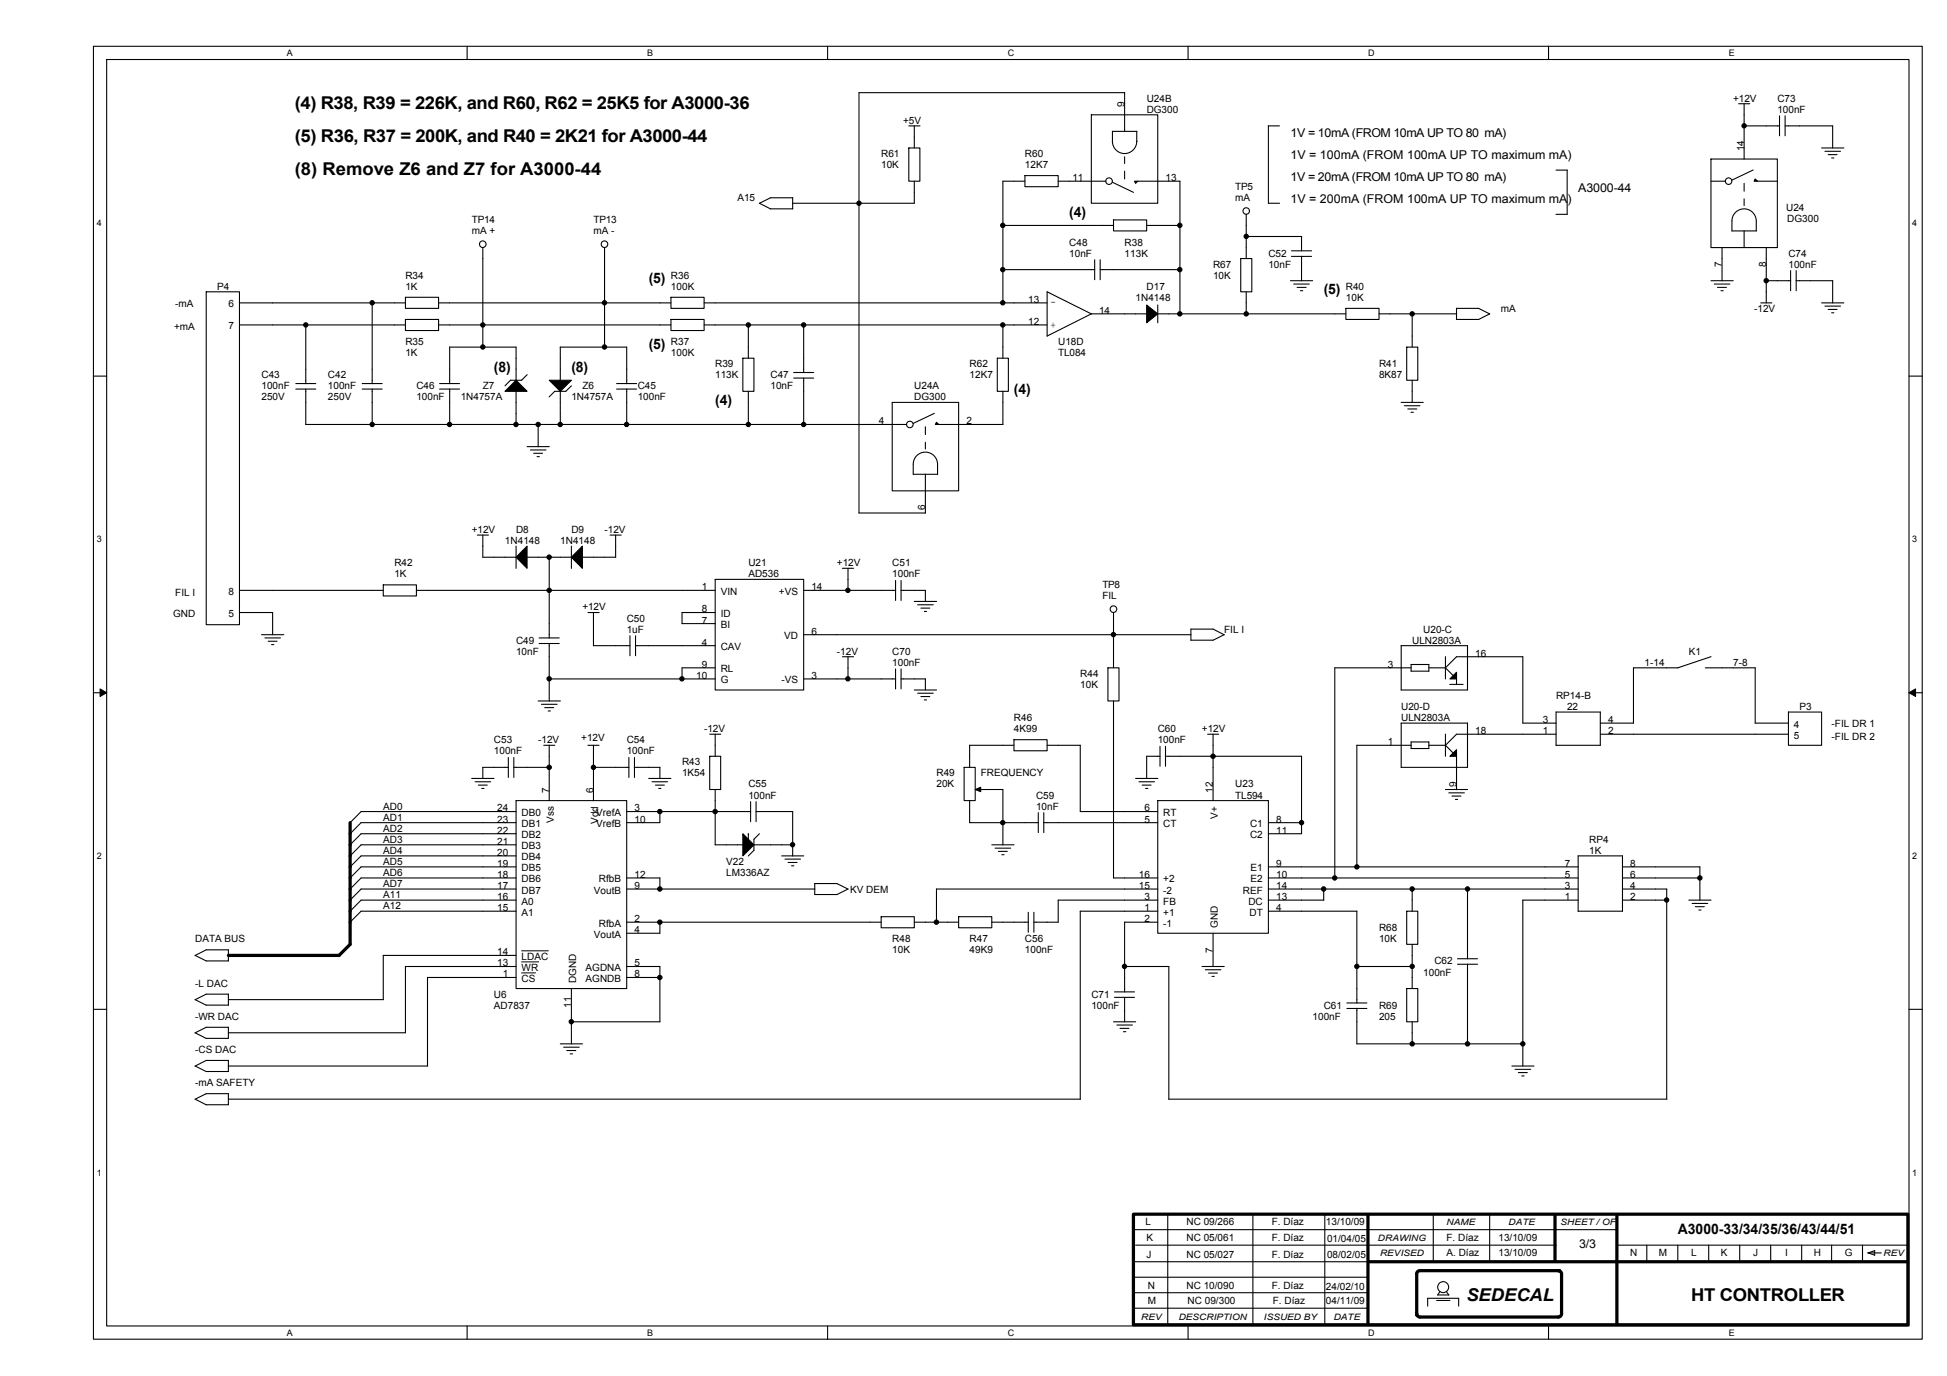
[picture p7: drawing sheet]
<svg xmlns="http://www.w3.org/2000/svg" width="420mm" height="297mm" viewBox="0 0 420 297" stroke-linecap="round" stroke-linejoin="round" font-family="sans-serif">
<path d="M20.2 10h394.6v279.1h-394.6zM23 12.8h389v273.4h-389z" fill="none" stroke="#000" stroke-width=".23"/>
<g fill="#fff">
<path d="M61.9 10.4h1.3v2.1h-1.3z"/>
<path d="M61.9 286.6h1.3v2.1h-1.3z"/>
</g>
<path d="M100.8 10v2.8M100.8 286.2v2.9" fill="none" stroke="#000" stroke-width=".23"/>
<g fill="#fff">
<path d="M139.7 10.4h1.3v2.1h-1.3z"/>
<path d="M139.7 286.6h1.3v2.1h-1.3z"/>
</g>
<path d="M178.6 10v2.8M178.6 286.2v2.9" fill="none" stroke="#000" stroke-width=".23"/>
<g fill="#fff">
<path d="M217.5 10.4h1.4v2.1h-1.4z"/>
<path d="M217.5 286.6h1.4v2.1h-1.4z"/>
</g>
<path d="M256.4 10v2.8M256.4 286.2v2.9" fill="none" stroke="#000" stroke-width=".23"/>
<g fill="#fff">
<path d="M295.3 10.4h1.4v2.1h-1.4z"/>
<path d="M295.3 286.6h1.4v2.1h-1.4z"/>
</g>
<path d="M334.2 10v2.8M334.2 286.2v2.9" fill="none" stroke="#000" stroke-width=".23"/>
<g fill="#fff">
<path d="M373.1 10.4h1.2v2.1h-1.2z"/>
<path d="M373.1 286.6h1.2v2.1h-1.2z"/>
<path d="M20.9 47h1.1v2.1h-1.1z"/>
<path d="M412.7 47h1.1v2.1h-1.1z"/>
<path d="M20.9 115.4h1.1v2.1h-1.1z"/>
<path d="M412.7 115.4h1.1v2.1h-1.1z"/>
</g>
<path d="M20.2 81.2h2.8M412 81.2h2.8" fill="none" stroke="#000" stroke-width=".23"/>
<g fill="#fff">
<path d="M20.9 183.7h1.1v2.1h-1.1z"/>
<path d="M412.7 183.7h1.1v2.1h-1.1z"/>
</g>
<path d="M20.2 149.5h2.8M412 149.5h2.8" fill="none" stroke="#000" stroke-width=".23"/>
<path d="M21.6 148.7l1.4 .8-1.4 .8zM412 149.5l1.4-.8v1.6z" fill="#000" stroke="#000" stroke-width=".22"/>
<g fill="#fff">
<path d="M20.9 252.1h1.1v2.1h-1.1z"/>
<path d="M412.7 252.1h1.1v2.1h-1.1z"/>
</g>
<g fill="none" stroke="#000" stroke-width=".23">
<path d="M196.1 31.9h2.4v7.2h-2.4zM196.1 27.2h2.4M197.3 39.1v4.8h-26.3M197.3 27.2v4.7M221.2 39.1h-4.8v26.3M221.2 37.9h7.2v2.4h-7.2zM228.4 39.1h10.2M235.5 24.8h14.3v19.1h-14.3zM240.1 30.5a2.63 2.63 0 0 0 2.6 2.6 2.63 2.63 0 0 0 2.6-2.6M240.1 39.3l4.5 2.2M240.1 28.4h5.2M240.1 28.3v2.2"/>
<path d="M242.7 20v8.4M242.7 33.8v1.5M242.7 36.9v1.7M242.7 20h-57.3l-.1 90.7 14.4 .1v-8.4M245.3 28.3v2.2M245.5 39.1h9.1v28.7M273.7 27.2h2.4M273.7 27.2v16.7M335.8 36.7h2.4v9.6h-2.4M369.2 34.3h14.3v19.1h-14.3zM369.2 39.1h3.2M375.2 22.4h2.4"/>
<path d="M376.4 27.2h7.6M376.4 22.4v11.9M376.4 39.6v1.7M378.3 36.7l-4.6 2.2M379.3 39.1h4.3M384 25v4.3M385.2 27.2h10.3v4.8M385.2 25v4.3M393.1 31.9h4.8M393.8 32.7h3.4M394.5 33.4h1.9M395.3 34.1h.4"/>
<path d="M104.2 53.4v21.5M130.5 53.4v21.5M163.9 43.9l2.4 1.2h4.8v-2.4h-4.8l-2.4 1.2M216.4 58.2h19.9M216.4 48.7h23.9M236.2 56.1v4.3M237.4 58.2h17.2M237.4 56.1v4.3M240.3 47.5h7.1v2.3h-7.1zM247.4 48.7h7.2M267.7 55.8h2.4v7.2h-2.4zM268.9 46.3v9.5"/>
<path d="M268.9 51.1h12M273.7 43.9h2.4M278.7 54.1h4.3M278.7 55.4h4.3M280.9 51.1v3.1M280.9 55.3v5.3M371.6 53.4v7.2M374.3 46.1a2.63 2.63 0 0 1 2.9-.9 2.63 2.63 0 0 1 1.8 2.5v2.1l-5.3 .1a4.6 4.6 0 0 1 .6-3.8zM376.4 42.9v1.5M376.4 49.8v3.6M381.2 53.4v12M386.4 58.4v4.4"/>
<path d="M387.6 58.4v4.4M44.5 63h7.2v71.9h-7.2zM51.7 65.4h35.8M51.7 70.1h35.8M66 70.1v12.7M80.3 65.4v17.4M87.5 69h7.1v2.4h-7.1zM87.5 64.2h7.1v2.4h-7.1zM94.6 65.4h50.2M94.6 70.1h50.2M111.4 74.9v7.2M111.4 74.9h-14.4v7.9"/>
<path d="M144.8 69h7.1v2.4h-7.1zM144.8 64.2h7.1v2.4h-7.1zM151.9 65.4h74.1M151.9 70.1h74.1M160.3 77.3h2.4v7.2h-2.4zM161.5 70.1v7.2M173.4 70.1v10.3M215.2 77.3h2.4v7.2h-2.4zM216.4 70.1v7.2M226 63l-.1 9.6 9.6-4.8h11.9M226 63l9.5 4.8M249.8 65.8v3.9"/>
<path d="M249.8 67.8h40.6M268.9 63v4.8M278.5 60.6h4.8M279.2 61.3h3.3M279.9 62h2M280.6 62.8h.5M290.4 66.6h7.2v2.4h-7.2zM297.6 67.8h16.7M303.6 74.9h2.4v7.2h-2.4zM304.7 67.8v7.1M319.1 66.6l2.4 1.2-2.4 1.2M319.1 66.6l-4.8-.1v2.5h4.8"/>
<path d="M369.2 60.6h4.8M369.9 61.3h3.4M370.6 62h2M371.4 62.8h.5M380 65.4h2.4M381.2 60.6h5.2M387.6 60.6h7.9v4.8M393.1 65.4h4.8M393.8 66.1h3.4M394.5 66.8h1.9M395.3 67.5h.4M63.8 82.8h4.3"/>
<path d="M63.8 84h4.3M66 84v7.6h129.7M78.2 82.8h4.3M78.2 84h4.3M80.3 84v7.6M94.9 82.8h4.3M94.9 84h4.3M97 84v7.7M110.2 82.1h2.4M110.2 82.1l-1.2 1.2M111.4 84.5v7.2M113.7 96.4h4.8"/>
<path d="M113.8 80.9l-1.2 1.2M114.5 97.1h3.3M115.2 97.9h1.9M115.9 98.6h.5M116.1 91.6v4.8M119.7 84.5l-1.2 1.2M120.9 82.1v-7.2h14.3v7.9M120.9 84.5v7.2M123.3 83.3l-1.2 1.2h-2.4M133.1 82.8h4.3M133.1 84h4.3M135.2 84v7.6"/>
<path d="M161.5 84.5v7.2M171.3 80.4h4.3M171.3 81.6h4.3M173.4 81.6v10M192.5 86.9h14.4v19.1h-14.4zM199.7 92.1v1.7M199.7 95.5v1.4M201.6 89.2l-4.5 2.2M202.6 91.6h13.8M216.4 84.5v7.1M302.4 86.9h4.7M303.1 87.6h3.3"/>
<path d="M303.8 88.3h1.9M304.5 89h.5M304.7 82.1v4.8M103 115.5h2.4M104.2 115.5v4.8h7.2M111.4 117.9v4.8M123.3 117.9v4.8M131.6 115.5h2.5M132.9 115.5v4.8h-7.2M197.1 100.2v2.2h5.2M197.1 100.2a2.62 2.62 0 0 1 2.6-2.6 2.62 2.62 0 0 1 2.6 2.6M202.3 100.2v2.2"/>
<path d="M51.7 132.2h7.1v4.8M51.7 127.4h31M56.4 137h4.8M57.2 137.7h3.3M57.9 138.4h1.9M58.6 139.1h.5M82.7 126.3h7.2v2.4h-7.2zM89.9 127.4h64.4M113.7 120.3h9.6M116.3 137.7h4.4M116.3 138.9h4.4M118.5 120.3v17.4"/>
<path d="M118.5 138.9v12.4M126.9 132.2h2.4M128 139.4h8M128.1 132.2v7.2M135.9 137.2v4.4M137.1 139.4h17.2M137.1 137.2v4.4M154.3 125.1h19.1v23.8h-19.1zM154.3 132.2h-7.1v2.4h7.1M173.4 137h83.6M173.4 127.4h19.9M181.8 122.7h2.4"/>
<path d="M183 122.7v4.8M193.3 125.3v4.3M194.4 127.4h5.3v2.5M194.4 125.3v4.3M197.3 129.8h4.8M198 130.6h3.4M198.7 131.3h1.9M199.5 132h.5M240.3 132.2v12M261.8 135.8l2.4 1.2-2.4 1.2h-4.8M261.8 135.8h-4.8v2.4M302.4 139.4h14.3"/>
<path d="M302.4 139.4v9.5M316.7 139.4v9.5h-14.3M116.1 151.3h4.8M116.8 152h3.4M117.5 152.8h2M118.3 153.5h.5M118.5 146.6h35.8M153.2 158.5h2.3M154.3 158.5v4.8M154.3 144.2h-7.1v2.4M173.4 146.6h19.9M181.8 141.8h2.4"/>
<path d="M183 141.8v4.8M193.3 144.4v4.3M194.4 146.6h5.3v2.4M194.4 144.4v4.3M197.3 148.9h4.8M198 149.6h3.4M198.7 150.4h1.9M199.5 151.1h.5M218.8 159.7h7.2v2.4h-7.2zM239.1 144.2h2.4v7.1h-2.4zM240.3 151.3v38.2h9.5M260.6 158.5h2.4"/>
<path d="M261.8 158.5v14.3M302.4 156.1h14.3M302.4 156.1v9.6M304.5 143.4h3.8v1.5h-3.8zM304.5 144.2h-16.5v45.3M308.3 144.2h3.6M311.9 144.2l2.4-2.4h14.3v14.3h7.2M311.9 144.2h.1M311.9 144.2l1.7 1.7M311.9 141.8v4.8M311.9 158.5v4.8M312.9 147.7h2.8"/>
<path d="M314.3 146.5v1.2M316.7 156.1v9.6h-14.3M335.8 158.5h-21.5l-2.4 2.4M345.3 153.7v7.2M345.3 158.5h40.6M345.4 153.7h-9.6v7.2h9.5M368 144.2h10.8v11.9h7.1M369.2 141.8l-7.1 2.4h-9.6v11.9h-7.2M385.9 153.7h7.2v7.2h-7.2zM101.8 168h4.8M102.5 168.8h3.4M103.2 169.5h1.9"/>
<path d="M104 170.2h.4M109.7 163.5v4.3M109.7 165.7h-5.5v2.4M110.9 165.7h7.6M110.9 163.5v4.3M111.4 172.8h23.8v40.6h-23.8zM111.4 175.2h-33.5l-2.4 2.4M111.4 177.6h-33.5l-2.4 2.4M111.4 180h-33.5l-2.4 2.4M117.3 160.9h2.4M118.5 160.9v11.9M126.9 160.9h2.4"/>
<path d="M128 165.7h7.7M128.1 160.9v11.9M135.2 175.2h26.8M135.7 163.5v4.3M136.9 165.7h5.5M136.9 163.5v4.3M140 168h4.8M140.7 168.8h3.4M141.4 169.5h2M142.1 170.2h.5M142.4 175.2v2.4h-7.2M142.4 165.7v2.4"/>
<path d="M153.2 163.3h2.3v7.1h-2.3zM154.3 170.4v12M161.5 180h.1M161.5 180v1.2M162 173.1v4.3M163.1 175.2h8v9.6M163.2 173.1v4.3M163.9 180l-1.2 1.2M208.1 165.7h2.3v7.1h-2.3zM209.2 172.8v4.8h14.9M210.7 170.4h5.7v12M218.8 160.9h-9.6v4.8"/>
<path d="M224.1 175.4v4.3M225.2 177.6h24.6M225.2 175.4v4.3M226 160.9h7.1v14.3h16.7M245.1 168h4.8M245.8 168.8h3.3M246.5 169.5h1.9M247.2 170.2h.5M249.8 172.8h23.9v28.7h-23.9zM250.3 161.1v4.3M250.3 163.3h-2.9v4.8M251.5 163.3h29.4"/>
<path d="M251.5 161.1v4.3M273.7 177.6h7.2M280.9 163.3v16.7h-7.2M304.5 161.6h3.8M304.5 160.9h-11.7v26.2M304.5 161.6v-1.4h3.8v1.4M308.3 160.9h3.6M311.9 160.9h.1M311.9 170.4h4.8M311.9 160.9l1.7 1.7M312.6 171.2h3.4M313.3 171.9h2"/>
<path d="M314.1 172.6h.5M314.3 163.2v7.3M111.4 194.3h-33.5l-2.4 2.4M111.4 182.4h-33.5l-2.4 2.4M111.4 184.8h-33.5l-2.4 2.4M111.4 191.9h-33.5l-2.4 2.4M111.4 189.5h-33.5l-2.4 2.4M111.4 196.7h-33.5l-2.4 2.4M111.4 187.1h-33.5l-2.4 2.4M135.2 199.1h55M135.2 191.9h40.6M135.2 189.5h7.2v2.4"/>
<path d="M142.4 199.1v2.4M154.3 182.4h6M162.7 182.4h8.4M162.7 181.2v2.4M162.7 183.6l-1.2 1.2M168.7 184.8h4.7M169.4 185.5h3.4M170.1 186.2h1.9M170.8 186.9h.5M183 191.9l-2.4 1.2M183 191.9l-2.4-1.2h-4.8v2.4h4.8M190.2 197.9h7.1v2.4h-7.1z"/>
<path d="M197.3 199.1h9.6M206.9 197.9h7.1v2.4h-7.1zM214 182.4h4.8M214 199.1h7.9M214.7 183.1h3.4M215.4 183.8h2M216.2 184.5h.5M221.9 196.9v4.4M223.1 196.9v4.4M249.8 194.3h-21.4v4.8h-5.3M249.8 199.1h-7.1v15M249.8 191.9h-47.7v7.2"/>
<path d="M249.8 196.7h-16.7v40.6M273.7 191.9h66.9M273.7 189.5h66.9M273.7 196.7h19.1v19.8M273.7 187.1h66.9M285.7 191.9v2.4h-12M303.6 196.7h2.4v7.2h-2.4zM304.7 191.9v4.8M316.7 191.9v15.1M340.5 184.8h9.6M340.6 194.3h-12v35.8M350.1 194.3h9.6"/>
<path d="M350.1 191.9h9.6v45.4M350.1 189.5h16.7M350.1 187.1h16.7M350.1 184.7v12h-9.5v-11.9M364.4 194.3h4.8M365.2 195h3.3M365.9 195.7h1.9M366.6 196.4h.5M366.8 187.1v7.2M20.2 217.9h2.8M44.5 214.6h4.8v2.4h-4.8l-2.4-1.2M44.5 205h4.8"/>
<path d="M44.5 205l-2.4 1.3M44.5 214.6l-2.4 1.2M49.3 205v2.4l-4.8 .1-2.4-1.3M111.4 211h-19.1v19.1h-43M111.4 208.6h-23.9v14.3h-38.2M111.4 206.2h-28.7v9.6h-33.4M123.3 213.4v12M135.2 208.6h7.2v12M135.2 211h7.2M135.2 201.5h7.2M240.5 214.1h4.3M240.5 215.3h4.3"/>
<path d="M242.7 208.6h9.5v28.7M242.7 215.3v5.3M259.4 208.6h4.8M260.1 209.3h3.4M260.8 210.1h1.9M261.5 210.8h.5M261.8 201.5v7.1M290.6 216.5h4.4M290.6 217.7h4.4M292.8 208.6h11.9M292.8 217.7v7.6h35.8M303.6 213.4h2.4v7.2h-2.4z"/>
<path d="M304.7 203.9v9.5M314.5 207h4.3M314.5 208.2h4.3M316.7 208.1v17.3M412 217.9h2.8M44.5 228.9h4.8v2.4h-4.8l-2.4-1.2M44.5 236.1h4.8v2.4h-4.8l-2.4-1.2M44.5 221.8h4.8M44.5 228.9l-2.4 1.2M44.5 236.1l-2.4 1.2M44.5 221.8l-2.4 1.2M49.3 221.7v2.5h-4.8l-2.4-1.3"/>
<path d="M49.3 237.3h183.8M120.9 225.3h4.8M121.6 226.1h3.4M122.3 226.8h2M123.1 227.5h.5M123.3 220.6h19.1M240.3 220.6h4.8M241 221.3h3.4M241.7 222h1.9M242.4 222.7h.5M252.2 237.3h107.5M304.7 220.6v4.7"/>
<path d="M326.3 230.1h4.7M327 230.8h3.3M327.6 231.5h2M328.4 232.3h.5M244.8 272.4h50.4M244.8 265.5h103.9M244.8 275.7h50.4M244.8 279.1h50.4M245.1 268.8h90.7M252 262.1v23.9M270.4 262.1v23.9M285.9 262.1v23.9"/>
<path d="M309.3 262.1v10.3M310.7 278.8l-.5 .7h2.5l-.6-.7M321.5 262.1v10.3M349.2 268.8h62.5M355.4 268.8v3.4M362.1 268.8v3.4M368.7 268.8v3.4M375.4 268.8v3.4M382.1 268.8v3.4M388.8 268.8v3.4M395.3 268.8v3.4M401.9 268.8v3.4"/>
<path d="M403.1 270.5h2.9M403.1 270.4l1.4 .6M404.5 270v1M404.6 270l-1.5 .5M244.8 282.4h50.4M308.1 280.3h6.7v1.7M308.1 280.3v1.7M310 280.7h2.9"/>
<circle cx="239.3" cy="39.1" r=".71"/>
<circle cx="373" cy="39.1" r=".7"/>
<circle cx="104.2" cy="52.7" r=".71"/>
<circle cx="130.4" cy="52.7" r=".71"/>
<circle cx="268.9" cy="45.5" r=".7"/>
<circle cx="196.3" cy="91.6" r=".71"/>
<circle cx="240.3" cy="131.5" r=".71"/>
<circle cx="311.4" cy="277.9" r="1.18"/>
</g>
<path d="M75.6 177.6v26.3l-2.5 2.4M49.3 206.2h23.9M244.6 262.1h167.1v23.9h-167.1zM295.2 262.4v23.4M295.4 272.4h116.1M306.4 274.3a.67 .67 0 0 0-.7 .7v8.8v-.2a.72 .72 0 0 0 .7 .7M306.4 274.3h30.1h-.2a.72 .72 0 0 1 .7 .7v8.6a.72 .72 0 0 1-.8 .7h-29.8M335.6 262.4v9.8M348.9 262.4v23.4" fill="none" stroke="#000" stroke-width=".7"/>
<g fill="#000" stroke="#000" stroke-width=".23">
<path d="M244.8 39.1h.7l-.4 .5zM378.8 38.6l.5 .5h-.8zM247.4 65.8l2.4 2-2.4 1.9zM111.4 82.1l2.3 2.4h-4.7zM118.5 82.1h4.8l-2.4 2.4zM202.1 91.2l.5 .4h-.7zM113.7 117.9v4.8l-2.3-2.4zM125.7 117.9v4.8l-2.4-2.4zM210.4 170.4l1.2-.5v1zM160.3 180l2.4 2.4-2.4 2.4z"/>
<path d="M312.9 146.6l1.4-1.5v1.5z" fill-rule="evenodd"/>
<path d="M312.9 163.3l1.4-1.5v1.5z" fill-rule="evenodd"/>
<circle cx="376.4" cy="27.2" r=".47"/>
<circle cx="185.4" cy="43.9" r=".47"/>
<circle cx="216.4" cy="48.6" r=".47"/>
<circle cx="216.4" cy="58.2" r=".47"/>
<circle cx="254.6" cy="48.6" r=".47"/>
<circle cx="254.6" cy="58.2" r=".47"/>
<circle cx="268.9" cy="51" r=".47"/>
<circle cx="66" cy="70.1" r=".47"/>
<circle cx="80.3" cy="65.4" r=".47"/>
<circle cx="104.2" cy="74.9" r=".47"/>
<circle cx="104.2" cy="70.1" r=".47"/>
<circle cx="130.5" cy="65.4" r=".47"/>
<circle cx="130.5" cy="74.9" r=".47"/>
<circle cx="161.5" cy="70.1" r=".47"/>
<circle cx="173.4" cy="70.1" r=".47"/>
<circle cx="216.4" cy="70.1" r=".47"/>
<circle cx="216.4" cy="65.4" r=".47"/>
<circle cx="254.6" cy="67.8" r=".47"/>
<circle cx="268.9" cy="67.8" r=".47"/>
<circle cx="304.7" cy="67.8" r=".47"/>
<circle cx="381.1" cy="60.6" r=".48"/>
<circle cx="80.3" cy="91.6" r=".47"/>
<circle cx="97" cy="91.6" r=".47"/>
<circle cx="111.3" cy="91.6" r=".47"/>
<circle cx="116.1" cy="91.6" r=".47"/>
<circle cx="120.9" cy="91.6" r=".47"/>
<circle cx="135.2" cy="91.6" r=".47"/>
<circle cx="161.5" cy="91.6" r=".47"/>
<circle cx="173.4" cy="91.6" r=".47"/>
<circle cx="118.5" cy="120.3" r=".48"/>
<circle cx="118.5" cy="127.4" r=".47"/>
<circle cx="183" cy="127.4" r=".47"/>
<circle cx="240.3" cy="137" r=".47"/>
<circle cx="118.5" cy="146.5" r=".47"/>
<circle cx="147.2" cy="146.5" r=".47"/>
<circle cx="183" cy="146.5" r=".47"/>
<circle cx="118.5" cy="165.6" r=".47"/>
<circle cx="128.1" cy="165.6" r=".47"/>
<circle cx="142.4" cy="175.2" r=".47"/>
<circle cx="154.3" cy="175.2" r=".47"/>
<circle cx="216.4" cy="177.6" r=".47"/>
<circle cx="261.8" cy="163.3" r=".47"/>
<circle cx="280.9" cy="177.6" r=".47"/>
<circle cx="142.4" cy="191.9" r=".48"/>
<circle cx="142.4" cy="199.1" r=".47"/>
<circle cx="171" cy="182.3" r=".47"/>
<circle cx="202.1" cy="199.1" r=".47"/>
<circle cx="285.6" cy="191.9" r=".48"/>
<circle cx="288" cy="189.5" r=".47"/>
<circle cx="292.8" cy="187.1" r=".47"/>
<circle cx="304.7" cy="191.9" r=".47"/>
<circle cx="316.7" cy="191.9" r=".47"/>
<circle cx="359.6" cy="194.3" r=".47"/>
<circle cx="366.8" cy="189.5" r=".47"/>
<circle cx="142.4" cy="211" r=".47"/>
<circle cx="242.7" cy="208.6" r=".47"/>
<circle cx="292.8" cy="208.6" r=".47"/>
<circle cx="304.7" cy="208.6" r=".47"/>
<circle cx="123.3" cy="220.6" r=".47"/>
<circle cx="304.7" cy="225.3" r=".47"/>
<circle cx="316.7" cy="225.3" r=".47"/>
<circle cx="328.6" cy="225.3" r=".47"/>
</g>
<path d="M112.6 210h3M112.6 207.6h3.7M112.6 205.3h5.7" fill="none" stroke="#000" stroke-width=".22"/>
<g font-size="3.8">
<text x="63.6" y="23.5">(4) R38, R39 = 226K, and R60, R62 = 25K5 for A3000-36</text>
<text x="63.6" y="30.7">(5) R36, R37 = 200K, and R40 = 2K21 for A3000-44</text>
<text x="63.6" y="37.9">(8) Remove Z6 and Z7 for A3000-44</text>
<text x="316.5" y="280.9">SEDECAL</text>
<text x="364.9" y="280.9">HT CONTROLLER</text>
</g>
<g font-size="3.1">
<text x="230.7" y="46.8">(4)</text>
<text x="140" y="61.1">(5)</text>
<text x="285.7" y="63.5">(5)</text>
<text x="140" y="75.4">(5)</text>
<text x="106.6" y="80.2">(8)</text>
<text x="123.3" y="80.2">(8)</text>
<text x="154.3" y="87.4">(4)</text>
<text x="218.8" y="85">(4)</text>
<text x="362.1" y="266.4">A3000-33/34/35/36/43/44/51</text>
</g>
<g font-size="2.6">
<text x="278.5" y="29.5">1V = 10mA (FROM 10mA UP TO 80 mA)</text>
<text x="278.5" y="34.3">1V = 100mA (FROM 100mA UP TO maximum mA)</text>
<text x="278.5" y="39.1">1V = 20mA (FROM 10mA UP TO 80 mA)</text>
<text x="340.6" y="41.5">A3000-44</text>
<text x="278.5" y="43.9">1V = 200mA (FROM 100mA UP TO maximum mA)</text>
<text x="340.8" y="269.5">3/3</text>
</g>
<g font-size="2.2">
<text x="242.7" y="23.1" transform="rotate(-90 242.7 23.1)">9</text>
<text x="247.4" y="21.9">U24B</text>
<text x="374" y="21.9">+12V</text>
<text x="383.5" y="21.9">C73</text>
<text x="194.9" y="26.7">+5V</text>
<text x="247.4" y="24.3">DG300</text>
<text x="383.5" y="24.3">100nF</text>
<text x="190.1" y="33.9">R61</text>
<text x="221.2" y="33.9">R60</text>
<text x="376.4" y="32.7" transform="rotate(-90 376.4 32.7)">14</text>
<text x="190.1" y="36.3">10K</text>
<text x="221.2" y="36.3">12K7</text>
<text x="231.4" y="39.1">11</text>
<text x="251.5" y="39.1">13</text>
<text x="266.6" y="41.1">TP5</text>
<text x="159.1" y="43.5">A15</text>
<text x="266.6" y="43.5">mA</text>
<text x="385.5" y="45.6">U24</text>
<text x="385.7" y="48">DG300</text>
<text x="101.8" y="48.2">TP14</text>
<text x="101.8" y="50.6">mA +</text>
<text x="128.1" y="48.2">TP13</text>
<text x="128.1" y="50.6">mA -</text>
<text x="230.7" y="53">C48</text>
<text x="242.7" y="53">R38</text>
<text x="230.7" y="55.4">10nF</text>
<text x="242.7" y="55.4">113K</text>
<text x="261.8" y="57.8">R67</text>
<text x="273.7" y="55.4">C52</text>
<text x="273.7" y="57.8">10nF</text>
<text x="371.6" y="57.6" transform="rotate(-90 371.6 57.6)">7</text>
<text x="381.1" y="57.6" transform="rotate(-90 381.1 57.6)">8</text>
<text x="385.9" y="55.4">C74</text>
<text x="385.9" y="57.8">100nF</text>
<text x="46.9" y="62.5">P4</text>
<text x="87.5" y="60.2">R34</text>
<text x="87.5" y="62.5">1K</text>
<text x="144.8" y="60.2">R36</text>
<text x="144.8" y="62.5">100K</text>
<text x="221.9" y="65.4">13</text>
<text x="226.7" y="65.9">-</text>
<text x="245.1" y="64.9">1N4148</text>
<text x="247.4" y="62.5">D17</text>
<text x="261.8" y="60.2">10K</text>
<text x="290.4" y="62.5">R40</text>
<text x="290.4" y="64.9">10K</text>
<text x="37.6" y="71.1">+mA</text>
<text x="37.8" y="66.4">-mA</text>
<text x="49.3" y="66.4">6</text>
<text x="49.3" y="71.1">7</text>
<text x="221.9" y="70.1">12</text>
<text x="226.7" y="70.9">+</text>
<text x="237.2" y="67.7">14</text>
<text x="323.9" y="67.3">mA</text>
<text x="378.5" y="67.3">-12V</text>
<text x="87.5" y="74.5">R35</text>
<text x="87.5" y="76.9">1K</text>
<text x="144.8" y="74.5">R37</text>
<text x="144.8" y="76.9">100K</text>
<text x="228.4" y="74.5">U18D</text>
<text x="228.4" y="76.9">TL084</text>
<text x="56.4" y="81.6">C43</text>
<text x="70.8" y="81.6">C42</text>
<text x="154.3" y="79.3">R39</text>
<text x="154.3" y="81.6">113K</text>
<text x="166.3" y="81.6">C47</text>
<text x="209.2" y="79.3">R62</text>
<text x="209.2" y="81.6">12K7</text>
<text x="297.6" y="79.3">R41</text>
<text x="297.6" y="81.6">8K87</text>
<text x="56.4" y="86.4">250V</text>
<text x="56.4" y="84">100nF</text>
<text x="70.8" y="86.4">250V</text>
<text x="70.8" y="84">100nF</text>
<text x="89.9" y="84">C46</text>
<text x="89.9" y="86.4">100nF</text>
<text x="99.4" y="86.4">1N4757A</text>
<text x="104.2" y="84">Z7</text>
<text x="123.3" y="86.4">1N4757A</text>
<text x="125.7" y="84">Z6</text>
<text x="137.6" y="84">C45</text>
<text x="137.6" y="86.4">100nF</text>
<text x="166.3" y="84">10nF</text>
<text x="197.3" y="84">U24A</text>
<text x="197.3" y="86.4">DG300</text>
<text x="189.7" y="91.6">4</text>
<text x="208.5" y="91.6">2</text>
<text x="199.7" y="110.1" transform="rotate(-90 199.7 110.1)">6</text>
<text x="101.8" y="115.1">+12V</text>
<text x="109" y="117.5">1N4148</text>
<text x="111.4" y="115.1">D8</text>
<text x="120.9" y="117.5">1N4148</text>
<text x="123.3" y="115.1">D9</text>
<text x="130.5" y="115.1">-12V</text>
<text x="85.1" y="122.2">R42</text>
<text x="85.1" y="124.6">1K</text>
<text x="161.5" y="122.2">U21</text>
<text x="161.5" y="124.6">AD536</text>
<text x="180.6" y="122.2">+12V</text>
<text x="192.5" y="122.2">C51</text>
<text x="192.5" y="124.6">100nF</text>
<text x="37.8" y="128.7">FIL I</text>
<text x="49.3" y="128.4">8</text>
<text x="125.7" y="131.8">+12V</text>
<text x="151.5" y="127.4">1</text>
<text x="155.5" y="128.4">VIN</text>
<text x="168.1" y="128.4">+VS</text>
<text x="175.1" y="127.4">14</text>
<text x="237.9" y="127">TP8</text>
<text x="237.9" y="129.4">FIL</text>
<text x="37.3" y="133.2">GND</text>
<text x="49.3" y="133.2">5</text>
<text x="135.2" y="134.2">C50</text>
<text x="135.2" y="136.6">1uF</text>
<text x="151.5" y="134.6">7</text>
<text x="151.5" y="132.2">8</text>
<text x="155.5" y="135.6">BI</text>
<text x="155.5" y="133.2">ID</text>
<text x="169.2" y="138">VD</text>
<text x="175.1" y="137">6</text>
<text x="264.2" y="136.6">FIL I</text>
<text x="307.1" y="136.6">U20-C</text>
<text x="111.4" y="139">C49</text>
<text x="111.4" y="141.3">10nF</text>
<text x="151.5" y="139.4">4</text>
<text x="155.5" y="140.4">CAV</text>
<text x="180.6" y="141.3">-12V</text>
<text x="192.5" y="141.3">C70</text>
<text x="192.5" y="143.7">100nF</text>
<text x="304.7" y="139">ULN2803A</text>
<text x="318.4" y="141.8">16</text>
<text x="354.9" y="143.7">1-14</text>
<text x="364.4" y="141.3">K1</text>
<text x="374" y="143.7">7-8</text>
<text x="150.3" y="146.5">10</text>
<text x="151.5" y="144.1">9</text>
<text x="155.5" y="145.1">RL</text>
<text x="155.5" y="147.5">G</text>
<text x="168.6" y="147.5">-VS</text>
<text x="175.1" y="146.5">3</text>
<text x="233.1" y="146.1">R44</text>
<text x="233.1" y="148.5">10K</text>
<text x="299.5" y="144.1">3</text>
<text x="218.8" y="155.7">R46</text>
<text x="302.4" y="153.3">U20-D</text>
<text x="302.4" y="155.7">ULN2803A</text>
<text x="335.8" y="150.9">RP14-B</text>
<text x="338.2" y="153.3">22</text>
<text x="388.3" y="153.3">P3</text>
<text x="106.6" y="160.4">C53</text>
<text x="116.1" y="160.4">-12V</text>
<text x="125.4" y="160">+12V</text>
<text x="135.2" y="160.4">C54</text>
<text x="151.9" y="158.1">-12V</text>
<text x="218.8" y="158.1">4K99</text>
<text x="249.8" y="158.1">C60</text>
<text x="249.8" y="160.4">100nF</text>
<text x="259.4" y="158.1">+12V</text>
<text x="299.5" y="160.9">1</text>
<text x="318.4" y="158.5">18</text>
<text x="332.9" y="156.1">3</text>
<text x="332.9" y="158.5">1</text>
<text x="347" y="156.1">4</text>
<text x="347" y="158.5">2</text>
<text x="387.1" y="157.1">4</text>
<text x="387.1" y="159.5">5</text>
<text x="395.3" y="156.9">-FIL DR 1</text>
<text x="395.3" y="159.7">-FIL DR 2</text>
<text x="106.6" y="162.8">100nF</text>
<text x="135.2" y="162.8">100nF</text>
<text x="147.2" y="165.2">R43</text>
<text x="147.2" y="167.6">1K54</text>
<text x="202.1" y="167.6">R49</text>
<text x="211.6" y="167.6">FREQUENCY</text>
<text x="118.5" y="171.2" transform="rotate(-90 118.5 171.2)">7</text>
<text x="128" y="171.2" transform="rotate(-90 128 171.2)">6</text>
<text x="161.5" y="170">C55</text>
<text x="161.5" y="172.4">100nF</text>
<text x="202.1" y="170">20K</text>
<text x="223.6" y="172.4">C59</text>
<text x="261.8" y="171.2" transform="rotate(-90 261.8 171.2)">12</text>
<text x="266.6" y="170">U23</text>
<text x="266.6" y="172.4">TL594</text>
<text x="314.3" y="169.8" transform="rotate(-90 314.3 169.8)">9</text>
<text x="82.7" y="179.5">AD2</text>
<text x="82.7" y="174.8">AD0</text>
<text x="82.7" y="177.1">AD1</text>
<text x="107.3" y="180">22</text>
<text x="107.3" y="177.6">23</text>
<text x="107.3" y="175.2">24</text>
<text x="112.6" y="178.6">DB1</text>
<text x="112.6" y="176.2">DB0</text>
<text x="119.5" y="177.6" transform="rotate(-90 119.5 177.6)">Vss</text>
<text x="128.7" y="176.2">VrefA</text>
<text x="128.7" y="178.6">VrefB</text>
<text x="129.1" y="177.9" transform="rotate(-90 129.1 177.9)">Vdd</text>
<text x="136.9" y="175.2">3</text>
<text x="136.9" y="177.6">10</text>
<text x="223.6" y="174.8">10nF</text>
<text x="247" y="177.6">5</text>
<text x="247" y="175.2">6</text>
<text x="251" y="178.6">CT</text>
<text x="251" y="176.2">RT</text>
<text x="262.8" y="176.7" transform="rotate(-90 262.8 176.7)">V+</text>
<text x="269.8" y="178.6">C1</text>
<text x="275.4" y="180">11</text>
<text x="275.4" y="177.6">8</text>
<text x="82.7" y="181.9">AD3</text>
<text x="82.7" y="184.3">AD4</text>
<text x="107.3" y="184.7">20</text>
<text x="107.3" y="182.4">21</text>
<text x="112.6" y="185.7">DB4</text>
<text x="112.6" y="183.3">DB3</text>
<text x="112.6" y="181">DB2</text>
<text x="269.8" y="181">C2</text>
<text x="343" y="181.9">RP4</text>
<text x="343" y="184.3">1K</text>
<text x="82.7" y="186.7">AD5</text>
<text x="82.7" y="189.1">AD6</text>
<text x="82.7" y="191.5">AD7</text>
<text x="107.3" y="191.9">17</text>
<text x="107.3" y="189.5">18</text>
<text x="107.3" y="187.1">19</text>
<text x="112.6" y="190.5">DB6</text>
<text x="112.6" y="188.1">DB5</text>
<text x="129.3" y="190.5">RfbB</text>
<text x="136.9" y="191.9">9</text>
<text x="136.9" y="189.5">12</text>
<text x="156.7" y="186.7">V22</text>
<text x="156.7" y="189.1">LM336AZ</text>
<text x="245.8" y="189.5">16</text>
<text x="245.8" y="191.9">15</text>
<text x="251" y="190.5">+2</text>
<text x="269.9" y="190.5">E2</text>
<text x="269.9" y="188.1">E1</text>
<text x="275.4" y="187.1">9</text>
<text x="275.4" y="189.5">10</text>
<text x="275.4" y="191.9">14</text>
<text x="337.7" y="191.9">3</text>
<text x="337.7" y="187.1">7</text>
<text x="337.7" y="189.5">5</text>
<text x="351.8" y="191.9">4</text>
<text x="351.8" y="187.1">8</text>
<text x="351.8" y="189.5">6</text>
<text x="82.7" y="193.9">A11</text>
<text x="82.7" y="196.3">A12</text>
<text x="107.3" y="196.7">15</text>
<text x="107.3" y="194.3">16</text>
<text x="112.6" y="197.7">A1</text>
<text x="112.6" y="195.3">A0</text>
<text x="112.6" y="192.9">DB7</text>
<text x="128.2" y="192.9">VoutB</text>
<text x="183.5" y="192.7">KV DEM</text>
<text x="247" y="196.7">1</text>
<text x="247" y="194.3">3</text>
<text x="251" y="195.3">FB</text>
<text x="251" y="197.7">+1</text>
<text x="251" y="192.9">-2</text>
<text x="268.2" y="192.9">REF</text>
<text x="269.4" y="195.3">DC</text>
<text x="269.7" y="197.7">DT</text>
<text x="275.4" y="196.7">4</text>
<text x="275.4" y="194.3">13</text>
<text x="337.7" y="194.3">1</text>
<text x="351.8" y="194.3">2</text>
<text x="42.1" y="203.4">DATA BUS</text>
<text x="128.2" y="202.4">VoutA</text>
<text x="129.3" y="200">RfbA</text>
<text x="136.9" y="199.1">2</text>
<text x="136.9" y="201.4">4</text>
<text x="192.5" y="203.4">R48</text>
<text x="209.2" y="203.4">R47</text>
<text x="221.2" y="203.4">C56</text>
<text x="247" y="199.1">2</text>
<text x="251" y="200">-1</text>
<text x="262.8" y="200.3" transform="rotate(-90 262.8 200.3)">GND</text>
<text x="297.6" y="201">R68</text>
<text x="297.6" y="203.4">10K</text>
<text x="107.3" y="208.6">13</text>
<text x="107.3" y="206.2">14</text>
<text x="112.6" y="209.6">WR</text>
<text x="112.6" y="207.2">LDAC</text>
<text x="126.4" y="209.6">AGDNA</text>
<text x="136.9" y="208.6">5</text>
<text x="192.5" y="205.8">10K</text>
<text x="209.2" y="205.8">49K9</text>
<text x="221.2" y="205.8">100nF</text>
<text x="261.8" y="205.6" transform="rotate(-90 261.8 205.6)">7</text>
<text x="309.5" y="208.2">C62</text>
<text x="42.1" y="213">-L DAC</text>
<text x="106.6" y="215.3">U6</text>
<text x="108.5" y="211">1</text>
<text x="112.6" y="212">CS</text>
<text x="124.3" y="212.2" transform="rotate(-90 124.3 212.2)">DGND</text>
<text x="126.4" y="212">AGNDB</text>
<text x="136.9" y="211">8</text>
<text x="235.5" y="215.3">C71</text>
<text x="307.1" y="210.6">100nF</text>
<text x="42.1" y="220.1">-WR DAC</text>
<text x="106.6" y="217.7">AD7837</text>
<text x="123.3" y="217.6" transform="rotate(-90 123.3 217.6)">11</text>
<text x="235.5" y="217.7">100nF</text>
<text x="283.3" y="220.1">100nF</text>
<text x="285.7" y="217.7">C61</text>
<text x="297.6" y="217.7">R69</text>
<text x="297.6" y="220.1">205</text>
<text x="42.1" y="227.3">-CS DAC</text>
<text x="42.1" y="234.5">-mA SAFETY</text>
<text x="247.2" y="264.5">L</text>
<text x="247.4" y="267.9">K</text>
<text x="256" y="267.9">NC 05/061</text>
<text x="256" y="264.5">NC 09/266</text>
<text x="274.4" y="267.9">F. Díaz</text>
<text x="274.4" y="264.5">F. Díaz</text>
<text x="286.1" y="264.5">13/10/09</text>
<text x="286.4" y="268.1">01/04/05</text>
<text x="312.2" y="267.9">F. Díaz</text>
<text x="323.4" y="267.9">13/10/09</text>
<text x="247.4" y="271.5">J</text>
<text x="256" y="271.5">NC 05/027</text>
<text x="274.4" y="271.5">F. Díaz</text>
<text x="286.4" y="271.5">08/02/05</text>
<text x="312.2" y="271.2">A. Díaz</text>
<text x="323.4" y="271.2">13/10/09</text>
<text x="351.8" y="271.2">N</text>
<text x="358" y="271.2">M</text>
<text x="364.9" y="271.2">L</text>
<text x="371.4" y="271.2">K</text>
<text x="378.3" y="271.2">J</text>
<text x="385.2" y="271.2">I</text>
<text x="391.4" y="271.2">H</text>
<text x="398.1" y="271.2">G</text>
<text x="247.7" y="281.5">M</text>
<text x="247.7" y="278.2">N</text>
<text x="256" y="278.2">NC 10/090</text>
<text x="256.3" y="281.5">NC 09/300</text>
<text x="274.4" y="278.2">F. Díaz</text>
<text x="274.7" y="281.5">F. Díaz</text>
<text x="286.1" y="281.5">04/11/09</text>
<text x="286.1" y="278.4">24/02/10</text>
</g>
<g font-size="1.9">
<text x="61.9" y="12.1">A</text>
<text x="139.7" y="12.1">B</text>
<text x="217.5" y="12.1">C</text>
<text x="295.3" y="12.1">D</text>
<text x="373.1" y="12.1">E</text>
<text x="20.9" y="48.7">4</text>
<text x="412.7" y="48.7">4</text>
<text x="20.9" y="117.1">3</text>
<text x="412.7" y="117.1">3</text>
<text x="20.9" y="185.4">2</text>
<text x="412.7" y="185.4">2</text>
<text x="20.9" y="253.8">1</text>
<text x="412.7" y="253.8">1</text>
<text x="297.4" y="267.9">DRAWING</text>
<text x="312.2" y="264.5">NAME</text>
<text x="325.5" y="264.5">DATE</text>
<text x="336.7" y="264.5">SHEET / OF</text>
<text x="297.8" y="271.2">REVISED</text>
<text x="406.5" y="271.2">REV</text>
<text x="246.3" y="285.1">REV</text>
<text x="254.4" y="285.1">DESCRIPTION</text>
<text x="272.8" y="285.1">ISSUED BY</text>
<text x="287.8" y="285.1">DATE</text>
<text x="61.9" y="288.3">A</text>
<text x="139.7" y="288.3">B</text>
<text x="217.5" y="288.3">C</text>
<text x="295.3" y="288.3">D</text>
<text x="373.1" y="288.3">E</text>
</g>
</svg>
